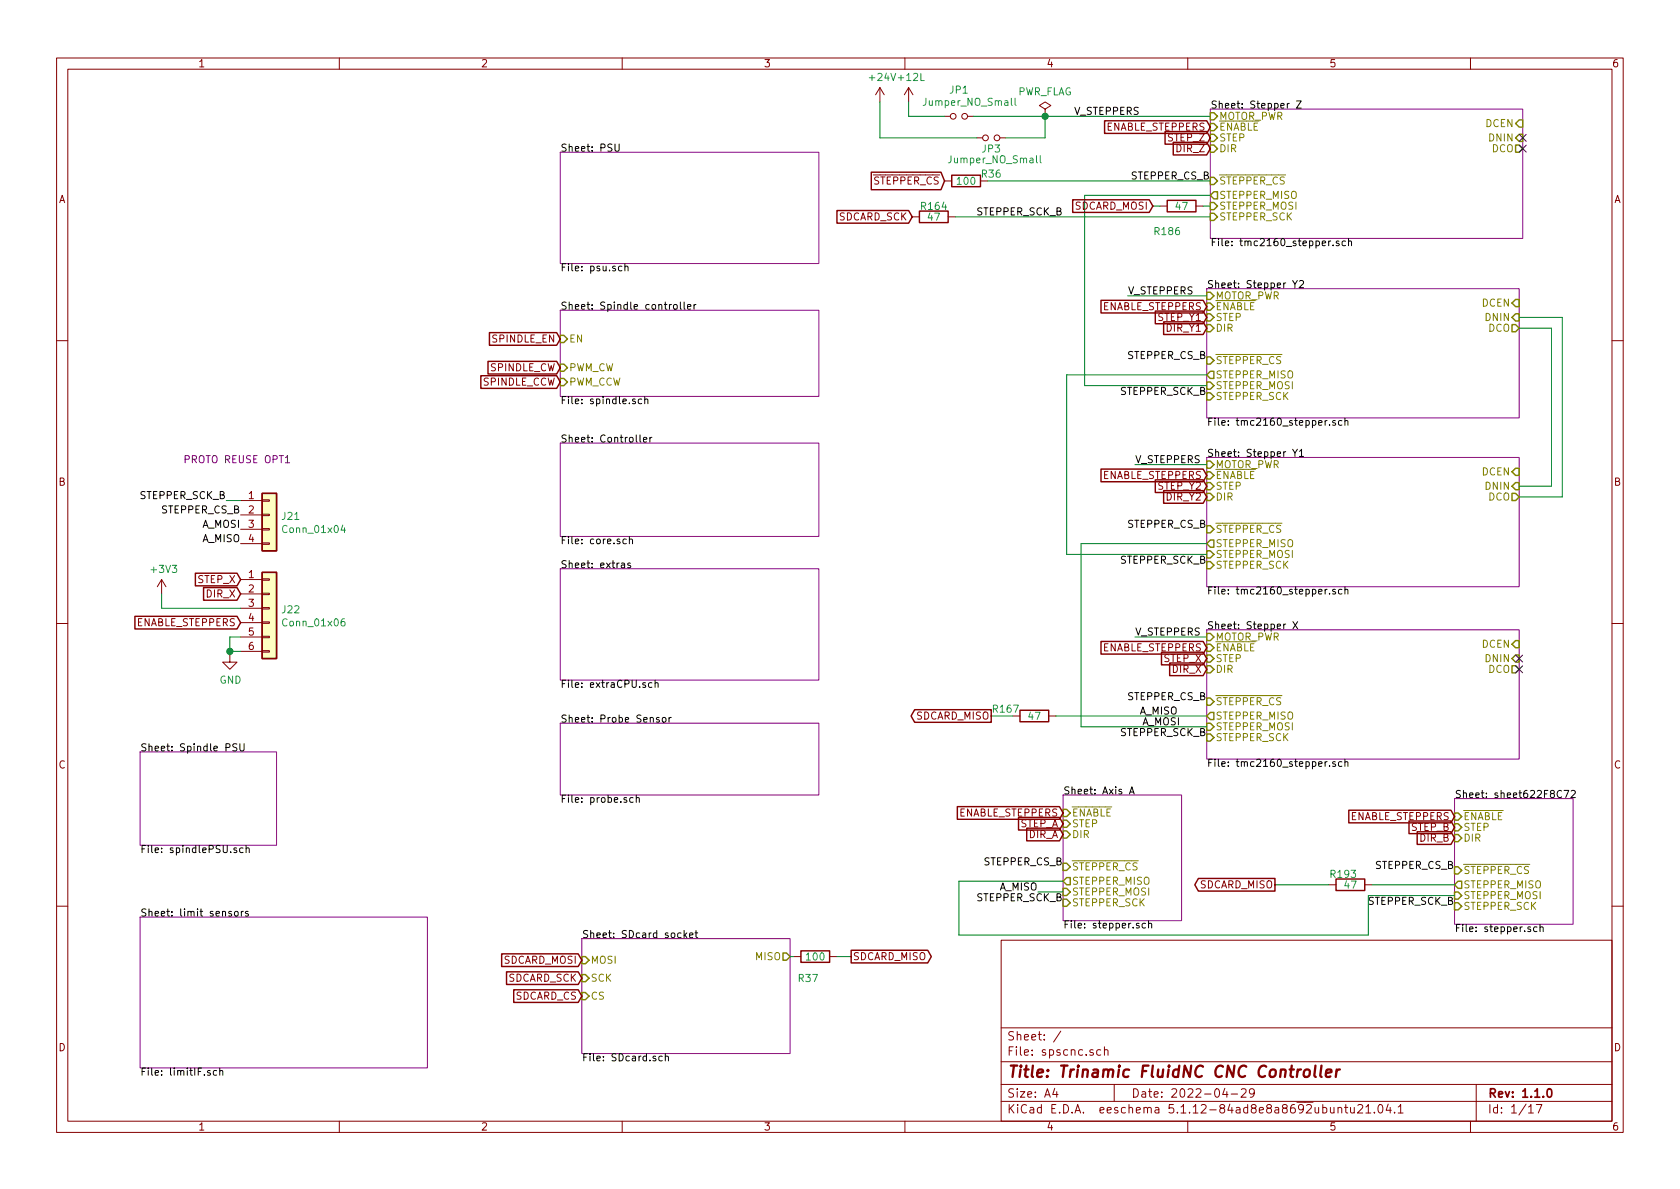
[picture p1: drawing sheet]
<svg xmlns="http://www.w3.org/2000/svg" width="297mm" height="210mm" viewBox="0 0 297 210" stroke-linecap="round" stroke-linejoin="round" font-family="sans-serif">
<g fill="none" stroke="#840000" stroke-width=".18">
<path d="M10 10.3h277v189.9h-277zM12 12.2h273v186.1h-273zM60 10.3v1.9M110 10.3v1.9M155.6 15.5l-.8 1.3M155.6 15.5v2.5M155.6 15.5l.7 1.3M160 10.3v1.9M160.7 15.5l-.8 1.3M160.7 15.5v2.5M160.7 15.5l.7 1.3M184.8 19.3l1-.6-1-.7-1 .7 1 .6v1.3"/>
<path d="M210 10.3v1.9M260 10.3v1.9M161.3 38.3h1.3M167 32h1.3M167 20.6h1M167.6 38.3h1.3M171.1 20.6h1M172.7 24.4h1M176.8 24.4h1M184.8 20.6h.1M205.1 36.4h1.3M211.5 36.4h1.2"/>
<path d="M10 60.2h2M285 60.2h2M42.5 88.5h3.9M42.5 91.1h3.9M42.5 93.6h3.9M42.5 96.1h3.9M46.4 96h1.2v.3h-1.2zM46.4 93.5h1.2v.2h-1.2zM46.4 88.4h1.2v.2h-1.2zM46.4 90.9h1.2v.3h-1.2zM10 110.3h2M28.6 102.5l-.8 1.3"/>
<path d="M28.6 102.5v2.5M28.6 102.5l.7 1.3M40.6 115.8v1.3h1.3l-1.3 1.3-1.2-1.3h1.2M42.5 102.5h3.9M42.5 105h3.9M42.5 107.6h3.9M42.5 110.1h3.9M42.5 112.6h3.9M42.5 115.2h3.9M46.4 112.5h1.2v.3h-1.2zM46.4 115.1h1.2v.2h-1.2zM46.4 110h1.2v.2h-1.2z"/>
<path d="M46.4 104.9h1.2v.3h-1.2zM46.4 102.4h1.2v.2h-1.2zM46.4 107.4h1.2v.3h-1.2zM285 110.3h2M185.4 126.6h1.3M234.9 156.5h1.3M241.3 156.5h1.3M10 160.2h2M140.3 169.2h1.3M146.7 169.2h1.3M177 166.3h108v32h-108zM285 160.2h2"/>
<path d="M60 198.3v1.9M110 198.3v1.9M160 198.3v1.9M177 194.8h108M177 191.8h108M177 187.8h108M177 181.8h108M186.5 192.5l-.4 1h1M186.8 193v1M187.6 182.3l-1.3 2M194.6 185.7l-.4-.1-.3 .3 .1 .6 .2 .1 .4-.1M195.3 185.7a.37 .37 0 0 1 .6 .1v.8"/>
<path d="M195.3 185.1v1.5M197 191.8v3M210 198.3v1.9M216.6 192.5l-.4 1h.9M216.9 193v1M217.7 193.5h1.1M219.5 192.7l.2-.2h.3l.3 .2v.3v.2l-.9 .8h.9M221.8 193.2l-.3 .3h-.3l-.3-.3v-.4l.2-.2 .4-.1 .2 .2a1.13 1.13 0 0 1-.2 1.2l-.4 .1M235.2 195.8l.1 .9 .4 .1 .2-.1M235.9 195.8v1M236.6 196l.1-.1a.37 .37 0 0 1 .5 .1v.8M236.6 195.8v1"/>
<path d="M237.7 195.8h.6M237.9 195.3v1.3l.4 .2M238.8 195.8v.8a.39 .39 0 0 0 .6 .1M239.4 195.8v1M240.1 195.5l.2-.2h.3l.3 .2v.3l-.9 1h.9M241.5 195.8l.4-.5v1.5M241.5 196.8h.9M243 196.7v.1M243.8 195.5l.3-.2a.94 .94 0 0 1 0 1.5 .79 .79 0 0 1-.3-1.3zM245.4 195.2l-.3 1.1h.9M245.8 195.8v1M246.6 196.7v.1"/>
<path d="M247.2 195.8l.4-.5v1.5M247.2 196.8h.9M260 198.3v1.9M261 191.8v6.5M270.3 195.8l.4-.5v1.5M270.3 196.8h.8M271.6 195.3h1l-.6 1.5"/>
<circle cx="168.5" cy="20.6" r=".51"/>
<circle cx="170.6" cy="20.6" r=".51"/>
<circle cx="174.2" cy="24.4" r=".51"/>
<circle cx="176.3" cy="24.4" r=".51"/>
</g>
<path d="M273.7 192.6l.3-.1a.94 .94 0 0 1 0 1.5h-.1a1 1 0 0 1-.2-1.4z" fill="none" stroke="#840000" stroke-width=".3"/>
<path d="M230.7 189.3a.51 .51 0 0 1 .5-.2 .51 .51 0 0 1 .4 .4l-.1 .6a.56 .56 0 0 1-.5 .4 .56 .56 0 0 1-.5-.4zM232.6 188.4l-.2 1.8 .2 .2M233.7 188.4l-.3 1.8 .3 .2M234.4 189.8l1-.2v-.4l-.6-.1-.3 .3v.9l.1 .1 .6-.1M236.3 189.1l-.1 1.3M236.9 189.1a.54 .54 0 0 0-.6 .4" fill="none" stroke="#840000" stroke-width=".41"/>
<g fill="none" stroke="#840084" stroke-width=".18">
<path d="M214 19.3h55.2v22.9h-55.2zM99.1 26.9h45.7v19.7h-45.7zM99.1 54.9h45.7v15.2h-45.7zM213.4 51h55.2v22.9h-55.2zM99.1 78.4h45.7v16.5h-45.7zM213.4 80.9h55.2v22.9h-55.2zM99.1 100.6h45.7v19.7h-45.7zM213.4 111.4h55.2v22.8h-55.2zM24.8 133h24.1v16.5h-24.1zM99.1 127.9h45.7v12.7h-45.7zM188 140.6h20.9v22.2h-20.9zM257.2 141.2h20.9v22.2h-20.9z"/>
<path d="M24.8 162.2h50.8v26.6h-50.8zM102.9 166h36.8v20.3h-36.8z"/>
</g>
<g fill="none" stroke="#000" stroke-width=".18">
<path d="M228 18.3l-.4 .2M229.2 17.9h.9l-.9 1.2h.9M108.7 25.5v1l.3 .2h.3l.2-.2v-1M110 47.1h-.4l-.3 .2 .2 .5h.5M110.5 47.2l.2-.1h.3v.8M110.5 46.6v1.3M119.2 53.9l.3-.1 .2 .2-.1 .6-.3 .1-.2-.2zM120.3 53.4v1.1l.2 .2M121 53.4v1.1l.1 .2M121.6 54.2l.6-.1-.1-.2-.4-.1-.1 .2v.6h.5M122.7 53.8v.9M123.1 53.8l-.4 .3"/>
<path d="M228.5 49.6l.5 .7 .4-.7M229 50.3v.6M229.7 49.7l.5-.1 .2 .1 .1 .3-.1 .2-.7 .7h.8M235.3 42.6l-.4 .2M235.7 43.3v.2M236.7 42.7l-.3-.1-.2 .2 .1 .2 .4 .1v.3h-.5M237.9 42.7l-.4-.1-.2 .2 .1 .6h.5M238.4 42.7l.2-.1 .3 .1 .1 .8M238.4 42.2v1.3M112.3 70.6h-.3l-.2 .1 .1 .2 .4 .1v.3h-.5M113.2 76.9v1.1l.1 .2M113.5 70.6h-.4l-.2 .2 .1 .5h.5"/>
<path d="M113.8 77.7l.6-.1-.1-.2-.4-.1-.1 .2v.6h.5M114 70.7l.2-.1h.3l.1 .8M114 70.1v1.3M114.9 77.3v.9M115.3 77.3l-.4 .3M228.5 79.4l.5 .7 .4-.7M229.7 79.8l.4-.4v1.3M234.6 74.4l-.3 .2M235.1 75.1v.1M236.1 74.4h-.3l-.2 .1 .1 .2 .4 .1v.4h-.5M237.3 74.4h-.4l-.2 .2 .1 .6h.5M237.8 74.5l.2-.1h.3v.8"/>
<path d="M237.8 73.9v1.3M109.9 99.6h.5v.8M110.4 99.9h-.4l-.2 .2 .1 .2h.5M110.7 95.4l-.3-.1-.3 .2 .2 .6h.4M111.3 95.4l.2-.1 .3 .1v.8M111.3 94.9v1.3M111.5 99.6h-.3l-.2 .1v.2l.5 .1v.3h-.5M229 80.1v.6M229.7 80.7h.8M228.6 109.9l.8 1.3M229.4 109.9l-.8 1.3M234.6 104.2l-.3 .2"/>
<path d="M235.1 104.9v.1M236.1 104.3l-.3-.1-.2 .2 .1 .2 .4 .1v.3h-.5M237.3 104.3l-.4-.1-.2 .2 .1 .6h.5M237.8 104.3l.2-.1 .3 .1v.7M237.8 103.8v1.2M41.9 131.6l-.5-.1-.3 .3 .2 .3 .5 .2v.4l-.2 .1-.5-.1M42.4 131.5v1.1l.3 .2 .3-.1 .2-.1v-1.1M115.3 120.8l-.4-.1-.2 .2 .1 .6h.5M115.8 120.8l.2-.1 .3 .1 .1 .8M115.8 120.3v1.3M116.5 126.9h-.3l-.1 .1v.2l.4 .1v.4h-.4M117.2 126.9h.3l.3 .2-.2 .6h-.3l-.2-.1z"/>
<path d="M118.3 126.9v.8M118.7 126.9l-.4 .2M234.6 134.7l-.3 .2M235.1 135.4v.1M236.1 134.7h-.3l-.2 .2 .1 .1 .4 .2v.3h-.5M237.3 134.7h-.4l-.2 .2 .1 .6h.5M237.8 134.8l.2-.1h.3v.8M237.8 134.3v1.2M276.1 139.9a.6 .6 0 0 0-.8 .4 .6 .6 0 0 0 .6 .7l.2-.1M276.5 139.8h.9l-.6 1.2M277.8 139.9l.5-.1 .2 .3-.8 .9h.8M41.8 150l-.3-.1-.1 .2v.2l.4 .1v.3h-.4"/>
<path d="M43 150l-.4-.1-.2 .3 .1 .5h.5M43.5 150.1l.2-.2 .3 .1 .1 .8M43.5 149.5v1.3M111.9 141.1l-.3-.1-.3 .3 .2 .5h.4M112.5 141.2l.2-.2 .3 .1v.8M112.5 140.6v1.3M199.7 140.4l.4-1.3 .4 1.3M199.8 140h.6M40.9 161.2h-.3l-.2 .1 .1 .2 .4 .1v.3h-.5M41.6 161.2h.3l.2 .1-.1 .6-.3 .1-.2-.2zM42.7 161.2v.8M43 161.2l-.3 .2"/>
<path d="M43.9 161.2h-.3l-.2 .1 .1 .2 .4 .1v.3h-.5M121 164.5v1.3M121.1 165.3l.3 .5M121.4 165l-.4 .4M121.9 165.4l.6-.1v-.3h-.4l-.2 .1 .1 .7h.5M122.9 165h.5M123.1 164.5v1.1l.3 .2M201.4 163.3h-.3l-.2 .1 .1 .2 .4 .1v.4h-.5M202.5 163.3h-.3l-.3 .2 .2 .6h.4M203.1 163.4l.2-.1h.3v.8M203.1 162.8v1.3M270.6 164l-.3-.1-.2 .2 .1 .2 .4 .1v.3h-.5"/>
<path d="M271.8 164l-.4-.1-.3 .2 .2 .6h.5M272.3 164l.2-.1 .3 .1v.7M272.3 163.5v1.2M37.2 189.4l-.3-.1-.2 .2 .1 .2 .4 .1v.3h-.5M38.3 189.4l-.4-.1-.2 .2 .1 .6h.5M38.9 189.4l.1-.1 .3 .1 .1 .7M38.9 188.9v1.2M117.1 186.8h-.4l-.2 .2 .1 .5h.5M117.6 186.9l.2-.1h.3l.1 .8M117.6 186.3v1.3"/>
</g>
<g fill="none" stroke="#848400" stroke-width=".25">
<path d="M214 19.9h.6l.7 .7-.7 .6h-.6zM214 31.4h.6l.7 .6-.7 .6h-.6zM214 35.8h.6l.7 .6-.7 .7h-.6zM214 37.7h.6l.7 .6-.7 .7h-.6zM214 21.8h.6l.7 .7-.7 .6h-.6zM214 23.7h.6l.7 .7-.7 .6h-.6zM214 25.6h.6l.7 .7-.7 .6h-.6zM214.6 33.9h.7v1.3h-.7l-.6-.7zM268 25.6h.6l.6 .7-.6 .6h-.6zM268.6 21.2h.6v1.3h-.6l-.6-.7zM268.6 23.7h.6v1.3h-.6l-.6-.6zM99.1 59.3h.6l.6 .6-.6 .7h-.6z"/>
<path d="M213.4 51.7h.6l.6 .6-.6 .7h-.6zM213.4 53.6h.6l.6 .6-.6 .7h-.6zM213.4 55.5h.6l.6 .6-.6 .7h-.6zM213.4 57.4h.6l.6 .6-.6 .7h-.6zM267.3 57.4h.7l.6 .6-.6 .7h-.7zM268 53h.6v1.2h-.6l-.7-.6zM268 55.5h.6v1.3h-.6l-.7-.7zM99.1 64.4h.6l.6 .6-.6 .7h-.6zM99.1 66.9h.6l.6 .7-.6 .6h-.6zM213.4 63.1h.6l.6 .6-.6 .7h-.6zM213.4 67.6h.6l.6 .6-.6 .6h-.6zM213.4 69.5h.6l.6 .6-.6 .6h-.6z"/>
<path d="M214 65.7h.6v1.2h-.6l-.6-.6zM213.4 93h.6l.6 .6-.6 .6h-.6zM213.4 97.4h.6l.6 .6-.6 .7h-.6zM213.4 99.3h.6l.6 .6-.6 .7h-.6zM213.4 81.5h.6l.6 .7-.6 .6h-.6zM213.4 83.4h.6l.6 .7-.6 .6h-.6zM213.4 85.3h.6l.6 .7-.6 .6h-.6zM213.4 87.2h.6l.6 .7-.6 .6h-.6zM214 95.5h.6v1.3h-.6l-.6-.7zM267.3 87.2h.7l.6 .7-.6 .6h-.7zM268 82.8h.6v1.3h-.6l-.7-.7zM268 85.3h.6v1.3h-.6l-.7-.6z"/>
<path d="M213.4 112h.6l.6 .6-.6 .7h-.6zM213.4 113.9h.6l.6 .6-.6 .7h-.6zM213.4 115.8h.6l.6 .7-.6 .6h-.6zM213.4 117.7h.6l.6 .7-.6 .6h-.6zM267.3 117.7h.7l.6 .7-.6 .6h-.7zM268 113.3h.6v1.2h-.6l-.7-.6zM268 115.8h.6v1.3h-.6l-.7-.6zM213.4 123.4h.6l.6 .7-.6 .6h-.6zM213.4 127.9h.6l.6 .6-.6 .7h-.6zM213.4 129.8h.6l.6 .6-.6 .7h-.6zM214 126h.6v1.2h-.6l-.6-.6zM188 152.6h.6l.6 .7-.6 .6h-.6z"/>
<path d="M188 157.1h.6l.6 .6-.6 .7h-.6zM188 159h.6l.6 .6-.6 .7h-.6zM188 143.1h.6l.6 .7-.6 .6h-.6zM188 145h.6l.6 .7-.6 .6h-.6zM188 146.9h.6l.6 .7-.6 .6h-.6zM188.6 155.2h.6v1.3h-.6l-.6-.7zM257.2 153.3h.6l.6 .6-.6 .7h-.6zM257.2 157.7h.6l.6 .7-.6 .6h-.6zM257.2 159.6h.6l.6 .7-.6 .6h-.6zM257.2 143.8h.6l.6 .6-.6 .6h-.6zM257.2 145.7h.6l.6 .6-.6 .6h-.6zM257.2 147.6h.6l.6 .6-.6 .6h-.6z"/>
<path d="M257.8 155.8h.6v1.3h-.6l-.6-.6zM102.9 169.2h.6l.6 .6-.6 .6h-.6zM102.9 172.3h.6l.6 .7-.6 .6h-.6zM102.9 175.5h.6l.6 .6-.6 .7h-.6zM138.4 168.5h.7l.6 .7-.6 .6h-.7z"/>
</g>
<g fill="none" stroke="#840000" stroke-width=".25">
<path d="M148 37.2h12.7l.6 1.1-.6 1.2h-12.7zM154.1 30.4h12.3l.6 1.6-.6 1.5h-12.3zM162.6 37.3h5v2.1h-5zM168.3 31h5.1v2h-5.1zM189.7 35.3h13.5l.6 1.1-.6 1.2h-13.5zM195.3 21.4h18.1l.6 1.1-.6 1.1h-18.1zM206 23.3h7.4l.6 1.1-.6 1.1h-7.4zM206.4 35.4h5.1v2.1h-5.1zM207.4 25.2h6l.6 1.1-.6 1.1h-6zM86.5 58.8h11.9l.7 1.1-.7 1.2h-11.9zM194.7 53.1h18l.7 1.1-.7 1.1h-18zM204.3 55h8.4l.7 1.1-.7 1.1h-8.4z"/>
<path d="M205.7 56.9h7l.7 1.1-.7 1.2h-7zM85 66.4h13.4l.7 1.2-.7 1.1h-13.4zM86.3 63.9h12.1l.7 1.1-.7 1.1h-12.1zM46.4 87.2h2.5v10.2h-2.5zM194.7 83h18l.7 1.1-.7 1.1h-18zM204.3 84.9h8.4l.7 1.1-.7 1.1h-8.4zM205.7 86.8h7l.7 1.1-.7 1.1h-7zM23.9 109h18l.6 1.1-.6 1.1h-18zM34.5 101.4h7.4l.6 1.1-.6 1.1h-7.4zM36 103.9h5.9l.6 1.1-.6 1.1h-5.9zM46.4 101.2h2.5v15.3h-2.5zM194.7 113.4h18l.7 1.1-.7 1.2h-18z"/>
<path d="M205.4 115.3h7.3l.7 1.2-.7 1.1h-7.3zM206.8 117.2h5.9l.7 1.2-.7 1.1h-5.9zM161.7 125.5h13.6v2.2h-13.6l-.6-1.1zM180.3 125.6h5.1v2h-5.1zM169.3 142.6h18l.7 1.2-.7 1.1h-18zM180.1 144.5h7.2l.7 1.2-.7 1.1h-7.2zM181.5 146.5h5.8l.7 1.1-.7 1.1h-5.8zM211.9 155.3h13.5v2.3h-13.5l-.6-1.1zM236.2 155.4h5.1v2.1h-5.1zM238.5 143.3h18l.7 1.1-.7 1.1h-18zM249.1 145.2h7.4l.7 1.1-.7 1.1h-7.4zM250.6 147.1h5.9l.7 1.1-.7 1.1h-5.9z"/>
<path d="M88.7 168.7h13.5l.7 1.1-.7 1.1h-13.5zM89.6 171.9h12.6l.7 1.1-.7 1.1h-12.6zM90.8 175h11.4l.7 1.1-.7 1.2h-11.4zM141.6 168.1h5.1v2.1h-5.1zM150.5 168h13.5l.7 1.2-.7 1.1h-13.5z"/>
</g>
<g fill="#ffffc2" stroke="#ffffc2" stroke-width=".18">
<path d="M46.4 101.2h2.5v15.3h-2.5z"/>
<path d="M46.4 87.2h2.5v10.2h-2.5z"/>
</g>
<path d="M179.5 17.4v1.1l.2 .1M183.9 27.5v1.1l.2 .2M60.6 92.9l-.3 .8h.8M60.9 93.3v.9M60.9 109.4l-.4 .1a.87 .87 0 0 0 0 1.2l.5-.1v-.6l-.5-.1-.2 .3" fill="none" stroke="#008484" stroke-width=".18"/>
<g fill="none" stroke="#008400" stroke-width=".18">
<path d="M155.6 18v6.4h17.1M160.7 18v2.6h6.3M168.9 38.3h45.1M172.1 20.6h41.9M174.6 32h39.4M184.8 20.6v3.8h-7M203.8 36.4h1.3M212.7 36.4h1.3M214 34.5h-22.2v33.7h21.6M199.4 52.3h14M268.6 56.1h7.6v31.8h-7.6M268.6 58h5.7v28h-5.7"/>
<path d="M213.4 66.3h-24.8v31.7h24.8M40 88.5h2.5M200.7 82.2h12.7M213.4 96.1h-22.3v32.4h22.3M28.6 105v2.6h13.9M40.6 115.2h1.9M42.5 112.6h-1.9v3.2M200.7 112.6h12.7M175.3 126.6h3.8M186.7 126.6h26.7M183.5 157.7h4.5M188 155.8h-18.5v9.5h72.4v-6.9h15.3"/>
<path d="M225.4 156.5h9.5M242.6 156.5h14.6M139.7 169.2h.6M148 169.2h2.5"/>
</g>
<path d="M50.5 80.9l.3-.3v1.2M50.5 81.8h.7" fill="none" stroke="#0000c2" stroke-width=".18"/>
<g fill="#008400" stroke="#008400" stroke-width=".25">
<circle cx="184.8" cy="20.6" r=".51"/>
<circle cx="40.6" cy="115.2" r=".51"/>
</g>
<path d="M268.6 23.8l1.2 1.2M268.6 25.7l1.2 1.2M269.8 23.8l-1.2 1.2M269.8 25.7l-1.2 1.2M268 115.8l1.2 1.3M268 117.7l1.2 1.3M269.2 115.8l-1.2 1.3M269.2 117.7l-1.2 1.3" fill="none" stroke="#000084" stroke-width=".18"/>
<text font-size="2.8" fill="#840000" x="178" y="190.5">Title: Trinamic FluidNC CNC Controller</text>
<g font-size="2.1" fill="#840000">
<text x="178" y="184">Sheet: /</text>
<text x="178" y="186.7">File: spscnc.sch</text>
<text x="178" y="196.9">KiCad E.D.A. eeschema 5.1.12-84ad8e8a8692ubuntu21.04.1</text>
<text x="178" y="194.1">Size: A4</text>
<text x="200" y="194.1">Date: 2022-04-29</text>
<text x="263" y="194.1">Rev: 1.1.0</text>
<text x="263" y="196.9">Id: 1/17</text>
</g>
<g font-size="1.8" fill="#840000">
<text x="35" y="11.9">1</text>
<text x="85" y="11.9">2</text>
<text x="135" y="11.9">3</text>
<text x="185" y="11.9">4</text>
<text x="235" y="11.9">5</text>
<text x="285" y="11.9">6</text>
<text x="195.5" y="23.1">ENABLE_STEPPERS</text>
<text x="206.5" y="25">STEP_Z</text>
<text x="208.1" y="26.9">DIR_Z</text>
<text x="10.4" y="35.9">A</text>
<text x="154.5" y="32.6">STEPPER_CS</text>
<text x="285.4" y="35.9">A</text>
<text x="148.2" y="39">SDCARD_SCK</text>
<text x="190" y="37.1">SDCARD_MOSI</text>
<text x="194.9" y="54.9">ENABLE_STEPPERS</text>
<text x="204.8" y="56.8">STEP_Y1</text>
<text x="206.4" y="58.7">DIR_Y1</text>
<text x="86.7" y="65.7">SPINDLE_CW</text>
<text x="87.2" y="60.6">SPINDLE_EN</text>
<text x="85.4" y="68.2">SPINDLE_CCW</text>
<text x="10.4" y="85.9">B</text>
<text x="44" y="88.3">1</text>
<text x="194.9" y="84.7">ENABLE_STEPPERS</text>
<text x="204.8" y="86.6">STEP_Y2</text>
<text x="206.4" y="88.5">DIR_Y2</text>
<text x="285.4" y="85.9">B</text>
<text x="44" y="90.8">2</text>
<text x="44" y="93.3">3</text>
<text x="44" y="95.9">4</text>
<text x="35" y="103.1">STEP_X</text>
<text x="36.6" y="105.7">DIR_X</text>
<text x="44" y="102.2">1</text>
<text x="44" y="104.8">2</text>
<text x="44" y="107.3">3</text>
<text x="24.1" y="110.7">ENABLE_STEPPERS</text>
<text x="44" y="109.8">4</text>
<text x="44" y="112.4">5</text>
<text x="44" y="114.9">6</text>
<text x="194.9" y="115.2">ENABLE_STEPPERS</text>
<text x="205.8" y="117.1">STEP_X</text>
<text x="207.4" y="119">DIR_X</text>
<text x="161.9" y="127.2">SDCARD_MISO</text>
<text x="10.4" y="135.9">C</text>
<text x="285.4" y="135.9">C</text>
<text x="169.5" y="144.4">ENABLE_STEPPERS</text>
<text x="180.3" y="146.3">STEP_A</text>
<text x="181.9" y="148.2">DIR_A</text>
<text x="238.7" y="145">ENABLE_STEPPERS</text>
<text x="249.5" y="146.9">STEP_B</text>
<text x="251.1" y="148.8">DIR_B</text>
<text x="212.1" y="157.1">SDCARD_MISO</text>
<text x="89" y="170.4">SDCARD_MOSI</text>
<text x="89.8" y="173.6">SDCARD_SCK</text>
<text x="150.7" y="169.8">SDCARD_MISO</text>
<text x="91.1" y="176.8">SDCARD_CS</text>
<text x="10.4" y="185.9">D</text>
<text x="285.4" y="185.9">D</text>
<text x="35" y="199.9">1</text>
<text x="85" y="199.9">2</text>
<text x="135" y="199.9">3</text>
<text x="185" y="199.9">4</text>
<text x="235" y="199.9">5</text>
<text x="285" y="199.9">6</text>
</g>
<g font-size="1.8" fill="#008484">
<text x="153.9" y="14.3">+24V +12L</text>
<text x="168" y="16.6">JP1</text>
<text x="179.8" y="16.9">PWR_FLAG</text>
<text x="163.6" y="18.7">Jumper_NO_Small</text>
<text x="168" y="28.9">Jumper_NO_Small</text>
<text x="173.7" y="27">JP3</text>
<text x="169.3" y="32.7">100</text>
<text x="173.6" y="31.4">R36</text>
<text x="163" y="37.1">R164</text>
<text x="164.1" y="39">47</text>
<text x="204.3" y="41.6">R186</text>
<text x="207.9" y="37.1">47</text>
<text x="49.9" y="91.9">J21</text>
<text x="50.3" y="94.3">Conn_01x04</text>
<text x="26.9" y="101.3">+3V3</text>
<text x="49.9" y="108.5">J22</text>
<text x="50.3" y="110.8">Conn_01x06</text>
<text x="38.8" y="120.9">GND</text>
<text x="175.7" y="126">R167</text>
<text x="181.9" y="127.3">47</text>
<text x="235.4" y="155.2">R193</text>
<text x="237.8" y="157.1">47</text>
<text x="141.2" y="173.7">R37</text>
<text x="142.7" y="169.8">100</text>
</g>
<g font-size="1.8">
<text x="189.9" y="20.3">V_STEPPERS</text>
<text x="214" y="19.2">Sheet: Stepper Z</text>
<text x="99.1" y="26.8">Sheet: PSU</text>
<text x="200" y="31.7">STEPPER_CS_B</text>
<text x="172.7" y="38.1">STEPPER_SCK_B</text>
<text x="99.1" y="48">File: psu.sch</text>
<text x="214" y="43.5">File: tmc2160_stepper.sch</text>
<text x="199.4" y="52.1">V_STEPPERS</text>
<text x="213.4" y="50.9">Sheet: Stepper Y2</text>
<text x="99.1" y="54.8">Sheet: Spindle controller</text>
<text x="199.4" y="63.5">STEPPER_CS_B</text>
<text x="99.1" y="71.5">File: spindle.sch</text>
<text x="198.1" y="69.8">STEPPER_SCK_B</text>
<text x="213.4" y="75.3">File: tmc2160_stepper.sch</text>
<text x="99.1" y="78.3">Sheet: Controller</text>
<text x="200.7" y="81.9">V_STEPPERS</text>
<text x="213.4" y="80.8">Sheet: Stepper Y1</text>
<text x="24.8" y="88.3">STEPPER_SCK_B</text>
<text x="28.6" y="90.8">STEPPER_CS_B</text>
<text x="35.8" y="95.9">A_MISO</text>
<text x="35.8" y="93.3">A_MOSI</text>
<text x="199.4" y="93.3">STEPPER_CS_B</text>
<text x="99.1" y="100.5">Sheet: extras</text>
<text x="99.1" y="96.2">File: core.sch</text>
<text x="198.1" y="99.7">STEPPER_SCK_B</text>
<text x="213.4" y="105.1">File: tmc2160_stepper.sch</text>
<text x="200.7" y="112.4">V_STEPPERS</text>
<text x="213.4" y="111.3">Sheet: Stepper X</text>
<text x="99.1" y="121.6">File: extraCPU.sch</text>
<text x="199.4" y="123.8">STEPPER_CS_B</text>
<text x="99.1" y="127.8">Sheet: Probe Sensor</text>
<text x="198.1" y="130.2">STEPPER_SCK_B</text>
<text x="201.5" y="126.4">A_MISO</text>
<text x="201.9" y="128.3">A_MOSI</text>
<text x="24.8" y="132.9">Sheet: Spindle PSU</text>
<text x="213.4" y="135.6">File: tmc2160_stepper.sch</text>
<text x="99.1" y="142">File: probe.sch</text>
<text x="188" y="140.5">Sheet: Axis A</text>
<text x="257.2" y="141.1">Sheet: sheet622F8C72</text>
<text x="24.8" y="150.8">File: spindlePSU.sch</text>
<text x="174" y="153">STEPPER_CS_B</text>
<text x="243.2" y="153.7">STEPPER_CS_B</text>
<text x="172.7" y="159.4">STEPPER_SCK_B</text>
<text x="176.7" y="157.5">A_MISO</text>
<text x="241.9" y="160">STEPPER_SCK_B</text>
<text x="24.8" y="162.1">Sheet: limit sensors</text>
<text x="102.9" y="165.9">Sheet: SDcard socket</text>
<text x="188" y="164.2">File: stepper.sch</text>
<text x="257.2" y="164.8">File: stepper.sch</text>
<text x="24.8" y="190.2">File: limitIF.sch</text>
<text x="102.9" y="187.7">File: SDcard.sch</text>
</g>
<g font-size="1.8" fill="#848400">
<text x="215.5" y="21.2">MOTOR_PWR</text>
<text x="215.5" y="23.1">ENABLE</text>
<text x="262.7" y="22.5">DCEN</text>
<text x="215.5" y="25">STEP</text>
<text x="215.5" y="26.9">DIR</text>
<text x="263.4" y="25">DNIN</text>
<text x="263.8" y="26.9">DCO</text>
<text x="215.5" y="32.6">STEPPER_CS</text>
<text x="215.5" y="35.2">STEPPER_MISO</text>
<text x="215.5" y="37.1">STEPPER_MOSI</text>
<text x="215.5" y="39">STEPPER_SCK</text>
<text x="214.9" y="53">MOTOR_PWR</text>
<text x="214.9" y="54.9">ENABLE</text>
<text x="214.9" y="56.8">STEP</text>
<text x="214.9" y="58.7">DIR</text>
<text x="262.1" y="54.2">DCEN</text>
<text x="262.8" y="56.8">DNIN</text>
<text x="263.1" y="58.7">DCO</text>
<text x="100.6" y="60.6">EN</text>
<text x="100.6" y="65.7">PWM_CW</text>
<text x="214.9" y="64.4">STEPPER_CS</text>
<text x="100.6" y="68.2">PWM_CCW</text>
<text x="214.9" y="66.9">STEPPER_MISO</text>
<text x="214.9" y="68.8">STEPPER_MOSI</text>
<text x="214.9" y="70.7">STEPPER_SCK</text>
<text x="214.9" y="82.8">MOTOR_PWR</text>
<text x="214.9" y="84.7">ENABLE</text>
<text x="214.9" y="86.6">STEP</text>
<text x="214.9" y="88.5">DIR</text>
<text x="262.1" y="84.1">DCEN</text>
<text x="262.8" y="86.6">DNIN</text>
<text x="263.1" y="88.5">DCO</text>
<text x="214.9" y="94.2">STEPPER_CS</text>
<text x="214.9" y="96.8">STEPPER_MISO</text>
<text x="214.9" y="98.7">STEPPER_MOSI</text>
<text x="214.9" y="100.6">STEPPER_SCK</text>
<text x="214.9" y="113.3">MOTOR_PWR</text>
<text x="214.9" y="115.2">ENABLE</text>
<text x="214.9" y="117.1">STEP</text>
<text x="214.9" y="119">DIR</text>
<text x="262.1" y="114.5">DCEN</text>
<text x="262.8" y="117.1">DNIN</text>
<text x="263.1" y="119">DCO</text>
<text x="214.9" y="124.7">STEPPER_CS</text>
<text x="214.9" y="127.2">STEPPER_MISO</text>
<text x="214.9" y="129.2">STEPPER_MOSI</text>
<text x="214.9" y="131.1">STEPPER_SCK</text>
<text x="189.5" y="144.4">ENABLE</text>
<text x="189.5" y="146.3">STEP</text>
<text x="189.5" y="148.2">DIR</text>
<text x="258.7" y="145">ENABLE</text>
<text x="258.7" y="146.9">STEP</text>
<text x="258.7" y="148.8">DIR</text>
<text x="189.5" y="153.9">STEPPER_CS</text>
<text x="258.7" y="154.6">STEPPER_CS</text>
<text x="189.5" y="156.5">STEPPER_MISO</text>
<text x="189.5" y="158.4">STEPPER_MOSI</text>
<text x="189.5" y="160.3">STEPPER_SCK</text>
<text x="258.7" y="157.1">STEPPER_MISO</text>
<text x="258.7" y="159">STEPPER_MOSI</text>
<text x="258.7" y="160.9">STEPPER_SCK</text>
<text x="104.4" y="170.4">MOSI</text>
<text x="104.4" y="173.6">SCK</text>
<text x="133.7" y="169.8">MISO</text>
<text x="104.4" y="176.8">CS</text>
</g>
<text font-size="1.8" fill="#0000c2" x="32.4" y="81.9">PROTO REUSE OPT1</text>
</svg>
